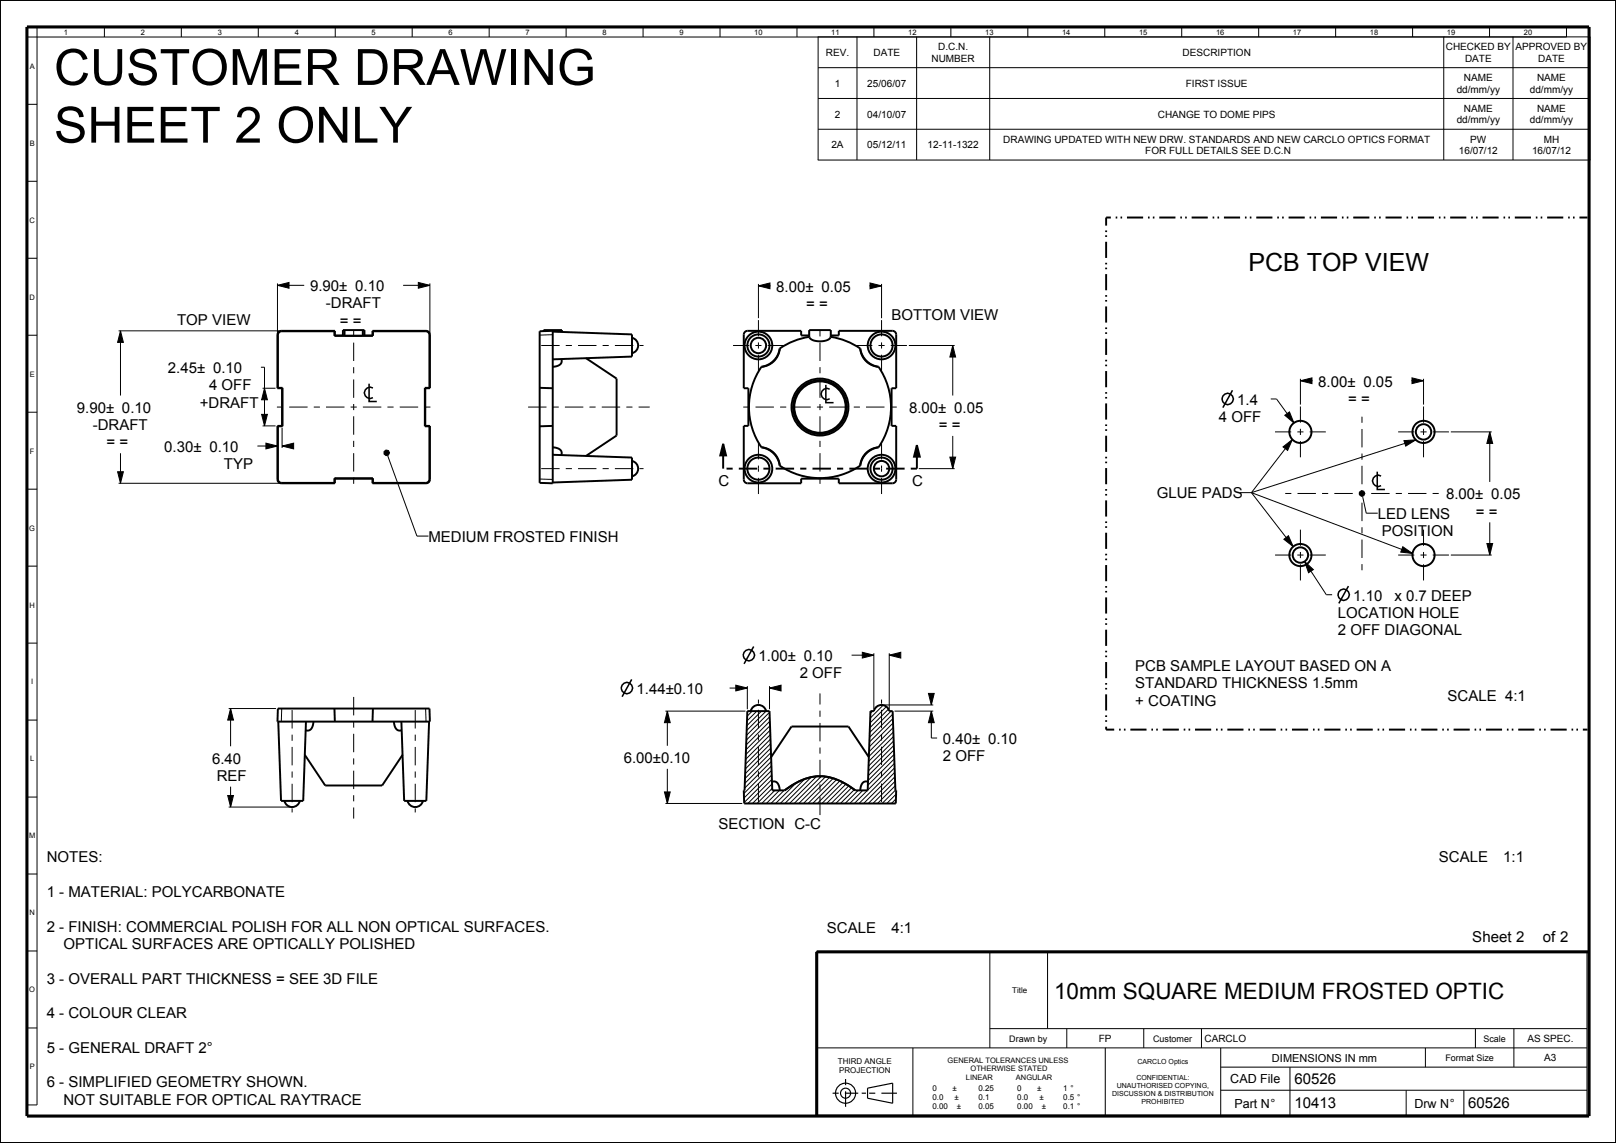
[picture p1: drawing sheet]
<svg xmlns="http://www.w3.org/2000/svg" width="420mm" height="297mm" viewBox="0 0 420 297" stroke-linecap="round" stroke-linejoin="round" font-family="sans-serif">
<g fill="#000">
<path d="M72.1 74.1l3-.7v1.5zM108.7 73.4l3 .7-3 .8zM197.1 74.3l3-.8v1.5zM226.1 73.5l3 .8-3 .7zM31.3 86l.8 3h-1.5zM247.6 89.8l.8 3h-1.5zM338 98.9l3-.7v1.5zM367 98.2l3 .7-3 .8zM68.7 100.9l.8 3h-1.5zM68 107.7h1.5l-.8 3zM69.1 115.1l3 .8-3 .7zM73.3 115.9l3-.8v1.5z"/>
<path d="M99.8 117.3l.5-.4 .7 .2 .2 .6-.2 .5-.7 .2-.5-.4zM187.9 115.3l.8 3h-1.5zM238.3 115.7l.8 3h-1.5zM333.5 116.1l2.4-1.9-1.2 2.8zM333.9 107.9l1.2-.9 1.2 2.9zM364.9 114.5l3.1-.2-2.7 1.6zM387.2 112.2l.7 3h-1.5zM30.6 122.6h1.5l-.8 3zM246.9 118.8h1.5l-.8 3zM353.3 127.9l.5-.4 .6 .1 .3 .6-.3 .6-.6 .2-.5-.4zM333.7 140.1l1.2-.9 1.2 2.8zM339.1 145.9l2.2 2.1-1.2 .8z"/>
<path d="M364.6 142.1l2.5 1.7-3-.3zM386.4 141.2h1.5l-.7 3zM191.2 178l3 .8-3 .7zM200 178.8l3-.8v1.5zM224.1 169.5l3 .7-3 .8zM231.1 170.2l3-.7v1.5zM59.9 184.1l.8 3h-1.5zM173.4 184.8l.8 3h-1.5zM242.1 184.8l.7 3h-1.5zM241.3 180.2h1.5l-.7 3zM59.2 206.7h1.5l-.8 3zM172.7 205.8h1.5l-.8 3z"/>
</g>
<g fill="none" stroke="#000" stroke-width=".51">
<path d="M0 0h420v297h-420zM86.9 87.3h10M86.9 86.1v1.2M86.9 86.1h-13.7a1 1 0 0 0-1 1v13.7M87 86h-13.9a1 1 0 0 0-1 1v13.9M87 86v1.2M87 87.2h2.1M87 86l-.1 .1M87 87.2l-.1 .1M89.1 87.2v-1.4h5.6v1.4M89.5 85.8v1.4h-.4M94.3 85.8v1.4h.4"/>
<path d="M94.7 87.2h2.1M96.8 87.2l.1 .1M96.8 86l.1 .1M96.8 86h13.9a1 1 0 0 1 1 1v13.9M96.8 86v1.2M96.9 86.1h13.7a1 1 0 0 1 1 1v13.7M96.9 86.1v1.2M141.3 86v-.2h4.8v.5M143.7 86.2l20.6 .7v5.8l-20.6 .7M143.7 85.8v39.8l-3.4-.1v-39.4l3.4-.1M145.9 93.3a1.81 1.81 0 0 1-2.2 2M152.3 93.1l8 5.3v14.8l-8 5.3"/>
<path d="M164.3 87.8a2.05 2.05 0 0 1 1.6 2 2.05 2.05 0 0 1-1.6 2M197.9 95.3a18.5 18.5 0 0 0 0 20.9M202.7 90.6l-.5 1.8-1.1 1.4-1.4 1-1.8 .5M202.7 90.6a5.6 5.6 0 0 1-4.8 4.7M210.3 87.2h-2.1v-1.2h-13.9a1 1 0 0 0-1 1v13.9h1.2v9.8h-1.2v13.9a1 1 0 0 0 1 1h13.9v-1.2h9.8v1.2h13.9a1 1 0 0 0 1-1v-13.9h-1.2v-9.8h1.2v-13.9a1 1 0 0 0-1-1h-13.9v1.2h-2.1M210.3 87.5a18.5 18.5 0 0 0-7.6 3.1M210.3 87.5v-1.7h5.6v1.7M215.9 87.5a3.6 3.6 0 0 1-4.1 1.1 1.85 1.85 0 0 1-1.5-1.1M215.9 87.5a18.5 18.5 0 0 1 7.7 3.1M223.6 90.6l.4 1.7 1 1.5 1.6 1.1 1.7 .4M223.6 90.6a5.6 5.6 0 0 0 4.7 4.7M228.3 95.3a18.5 18.5 0 0 1 0 20.9"/>
<path d="M72.1 110.7l.1 .1M72.1 110.7v13.9a1 1 0 0 0 1 1h13.9M72.1 110.7h1.2M72.1 100.9h1.2M72.2 110.8v13.7a1 1 0 0 0 1 1h13.7M72.2 100.8l-.1 .1M72.2 110.8h1.2M72.2 100.8h1.2M73.3 110.7l.1 .1M73.3 100.9v9.8M73.4 100.8v10M73.4 100.8l-.1 .1"/>
<path d="M110.4 100.8l.1 .1M110.4 100.8v10M110.4 110.8h1.2M110.4 100.8h1.2M110.5 110.7h1.2M110.5 100.9v9.8M110.5 100.9h1.2M110.5 110.7l-.1 .1M111.6 110.8v13.7a1 1 0 0 1-1 1h-13.7M111.6 100.8l.1 .1M111.7 110.7v13.9a1 1 0 0 1-1 1h-13.9M111.7 110.7l-.1 .1"/>
<path d="M140.3 100.8l3.4 .1M143.7 118.2l20.6 .7v5.8l-20.6 .7M143.7 116.2l.6 .1a1.53 1.53 0 0 1 1.6 2M143.7 110.7l-3.4 .1M164.3 119.8a2.05 2.05 0 0 1 1.6 2 2.05 2.05 0 0 1-1.6 2M187.9 115.3l.8 3h-1.5zM187.9 115.3v6.5M197.9 116.2l1.8 .5 1.5 1.1 1 1.5 .5 1.7M197.9 116.2a5.6 5.6 0 0 1 4.8 4.8M228.3 116.2l-1.8 .5-1.4 1-1 1.5-.5 1.8M228.3 116.2a5.6 5.6 0 0 0-4.7 4.8M238.3 115.7l.8 3h-1.5z"/>
<path d="M238.3 115.7v6.1M86.9 124.3h10M86.9 125.5l.1 .1M86.9 124.3l.1 .1M86.9 124.3v1.2M87 124.4v1.2M87 124.4h9.8M96.8 124.4v1.2M96.9 124.3v1.2M96.9 124.3l-.1 .1M96.9 125.5l-.1 .1M202.7 121a18.5 18.5 0 0 0 20.9 0"/>
<path d="M72.2 184.1h39.4l.1 3.4h-39.6zM72.3 187.5l.7 20.6h5.8l.7-20.6M79.2 196.1l5.3 8h14.8l5.3-8M81.5 187.5l-.1 .6a1.53 1.53 0 0 1-2 1.6M86.9 184.1l.1 3.4M96.9 184.1l-.1 3.4M102.4 187.5l.1 .6a1.54 1.54 0 0 0 1.9 1.6M104.3 187.5l.7 20.6h5.8l.7-20.6M195.1 184.8a2.05 2.05 0 0 1 2-1.6 2.05 2.05 0 0 1 2 1.6M200.4 196.7l5.3-7.9h14.8l5.3 7.9M73.9 208.1a2.05 2.05 0 0 0 2 1.6 2.05 2.05 0 0 0 2-1.6M105.9 208.1a2.05 2.05 0 0 0 2 1.6 2.05 2.05 0 0 0 2-1.6"/>
<path d="M200.6 203.1a1.68 1.68 0 0 1 2 2l.1 .3M203.9 205.4a13.9 13.9 0 0 1 11.5-3.5l3.2 1.2 3.7 2.3M203.9 205.4a14.1 14.1 0 0 1 11.5-3.5 17.8 17.8 0 0 1 6.9 3.5M203.9 205.4h-3.2l-.7-20.6h-5.8l-.7 20.6h-.2l.1 3.4h39.4l.1-3.4h-.2l-.7-20.6h-.9a2.05 2.05 0 0 0-2-1.6 2.05 2.05 0 0 0-2 1.6h-.9l-.7 20.6h-3.2M225.6 203.1a1.64 1.64 0 0 0-2 2v.3"/>
<circle cx="197.1" cy="89.8" r="3.6"/>
<circle cx="197.1" cy="89.8" r="2.88"/>
<circle cx="197.1" cy="89.8" r="2"/>
<circle cx="229.1" cy="89.8" r="3.6"/>
<circle cx="229.1" cy="89.8" r="2.88"/>
<circle cx="213.1" cy="105.8" r="7.4"/>
<circle cx="213.1" cy="105.8" r="7"/>
<circle cx="213.1" cy="105.8" r="6.7"/>
<circle cx="338" cy="112.2" r="2.88"/>
<circle cx="370" cy="112.2" r="2.88"/>
<circle cx="370" cy="112.2" r="2"/>
<circle cx="197.1" cy="121.8" r="3.6"/>
<circle cx="197.1" cy="121.8" r="2.88"/>
<circle cx="229.1" cy="121.8" r="3.6"/>
<circle cx="229.1" cy="121.8" r="2.88"/>
<circle cx="229.1" cy="121.8" r="2"/>
<circle cx="338" cy="144.2" r="2.88"/>
<circle cx="338" cy="144.2" r="2"/>
<circle cx="370" cy="144.2" r="2.88"/>
</g>
<g fill="none" stroke="#000" stroke-width=".4">
<path d="M95.9 99.7v4.6h2M96.9 100.8a1.47 1.47 0 0 0-2.2 1.3 1.47 1.47 0 0 0 2.2 1.2M214.6 100v4.6h2M215.6 101.1a1.47 1.47 0 0 0-2.2 1.3 1.47 1.47 0 0 0 2.2 1.2M320.3 101.4l-2.5 4.5M357.9 122.6v4.6h2M358.9 123.7a1.47 1.47 0 0 0-2.2 1.2 1.47 1.47 0 0 0 2.2 1.3M350.5 152.3l-2.5 4.5M164.2 176.5l-2.5 4.5M195.9 168l-2.5 4.5"/>
<circle cx="319" cy="103.7" r="1.47"/>
<circle cx="349.2" cy="154.5" r="1.47"/>
<circle cx="162.9" cy="178.8" r="1.47"/>
<circle cx="194.6" cy="170.2" r="1.47"/>
</g>
<g fill="none" stroke="#000" stroke-width=".26">
<path d="M7.1 7.1h2.5v280h-2.5zM7.1 7.1h400v2.5M27.1 7.1v2.5M47.1 7.1v2.5M67.1 7.1v2.5M87.1 7.1v2.5M107.1 7.1v2.5M127.1 7.1v2.5M147.1 7.1v2.5M167.1 7.1v2.5M187.1 7.1v2.5M207.1 7.1v2.5"/>
<path d="M212.6 9.6v32M212.6 17.6h200.6M222.7 9.6v32M227.1 7.1v2.5M238.2 9.6v32M247.1 7.1v2.5M257.2 9.6v32M267.1 7.1v2.5M287.1 7.1v2.5M307.1 7.1v2.5M327.1 7.1v2.5M347.1 7.1v2.5"/>
<path d="M367.1 7.1v2.5M375.2 9.6v32M387.1 7.1v2.5M393.2 9.6v32M413.2 9.6v32M413.3 9.6h-406.2M7.1 27.1h2.5M212.6 25.6h200.6M212.6 33.6h200.6M7.1 47.1h2.5M212.5 41.6h200.8M7.1 67.1h2.5"/>
<path d="M72.1 74.1l3-.7v1.5zM72.1 73.6v12.9M72.1 74.1h7M104.8 74.1h6.9M108.7 73.4l3 .7-3 .8zM111.7 73.6v12.9M197.1 74.3l3-.8v1.5zM197.1 73.8v8.9M197.1 74.3h3.2M226 74.3h3.1M226.1 73.5l3 .8-3 .7zM229.1 73.8v8.9"/>
<path d="M7.1 87.1h2.5M30.8 86h41.8M31.3 86l.8 3h-1.5zM31.3 86v16.8M67.8 95.4h.9v15.3M72.1 87l.1 .1M73.1 86l.1 .1M110.7 86l-.1 .1M111.7 87l-.1 .1M143.7 87l-3.4 .1M143.7 85.8v.4M210.3 85.8v1.8"/>
<path d="M215.9 85.8v1.8M236.2 89.8h11.9M247.6 89.8l.8 3h-1.5zM247.6 89.8v13M338 98.9l3-.7v1.5zM338 98.9h3.1M338 98.4v6.7M366.8 98.9h3.2M367 98.2l3 .7-3 .8zM370 98.4v6.7M7.1 107.1h2.5M31.3 117.8v7.8"/>
<path d="M66.9 115.9h5.2M68 107.7h1.5l-.8 3zM68.2 110.7h3.4M68.2 100.9h3.4M68.7 100.9l.8 3h-1.5zM69.1 115.1l3 .8-3 .7zM73.3 115.9l3-.8v1.5zM73.3 111.2v5.2M73.3 115.9h1M99.8 117.3l.5-.4 .7 .2 .2 .6-.2 .5-.7 .2-.5-.4zM100.7 118.4l7.7 20.9h3M246.9 118.8h1.5l-.8 3z"/>
<path d="M247.6 113.3v8.5M330.3 103.7h1.5l4.5 6.2M333.5 116.1l2.4-1.9-1.2 2.8zM333.9 107.9l1.2-.9 1.2 2.9zM335.9 114.2l-10.6 13.8M364.9 114.5l3.1-.2-2.7 1.6zM368 114.3l-42.7 13.7M377.1 112.2h10.6M387.2 112.2l.7 3h-1.5zM387.2 112.2v13M7.1 127.1h2.5M30.6 122.6h1.5l-.8 3z"/>
<path d="M30.8 125.6h41.8M72.2 124.5l-.1 .1M73.2 125.5l-.1 .1M110.6 125.5l.1 .1M111.6 124.5l.1 .1M140.3 124.5l3.4 .1M238.8 121.8h9.3M322.3 128h3M325.3 128l10.8 14M325.3 128l41.8 15.8M353.3 127.9l.5-.4 .6 .1 .3 .6-.3 .6-.6 .2-.5-.4zM354.1 129l1 4.3h3"/>
<path d="M387.2 135.7v8.5M7.1 147.1h2.5M333.7 140.1l1.2-.9 1.2 2.8zM339.1 145.9l2.2 2.1-1.2 .8zM339.1 145.9l5.6 8.6h1.5M364.6 142.1l2.5 1.7-3-.3zM377.1 144.2h10.6M386.4 141.2h1.5l-.7 3zM7.1 167.1h2.5M189.6 178.8h4.6M191.2 178l3 .8-3 .7zM194.2 178.3v6"/>
<path d="M200 178.8l3-.8v1.5zM200 178.3v6M200 178.8h1M221.3 170.2h5.8M224.1 169.5l3 .7-3 .8zM227.1 169.7v14.6M231.1 170.2l3-.7v1.5zM231.1 169.7v14.6M231.1 170.2h1M7.1 187.1h2.5M59.4 184.1h12.3M59.9 184.1l.8 3h-1.5z"/>
<path d="M59.9 184.1v9.8M73.2 184.1l-.1 3.4M110.6 184.1l.1 3.4M172.9 184.8h20.8M173.4 184.8l.8 3h-1.5zM173.4 184.8v9M173.4 199.8v9M194.3 184.8h-.1M195.5 184.8l-1.3 1.3M196.7 184.8l-2.6 2.5M197.9 184.8l-3.8 3.8M199.1 184.8l-5 5"/>
<path d="M200 185.1l-6 6M200 186.2l-6 6.1M200.1 187.4l-6.2 6.2M200.1 188.6l-6.2 6.2M200.2 189.7l-6.4 6.4M200.2 190.9l-6.4 6.4M200.3 192.1l-6.5 6.5M200.3 193.2l-6.6 6.6M200.3 194.4l-6.6 6.7M200.4 195.6l-6.8 6.7M200.4 196.7l-6.8 6.8M200.5 197.9l-7 6.9"/>
<path d="M200.5 199l-7.2 7.2M226.8 184.8l-.6 .6M228.1 183.4l-.8 .8M229.5 183.2l-3.3 3.4M229.6 183.2h13M230.4 183.6l-4.3 4.2M230.9 184.3l-4.8 4.8M231.6 184.8l-5.6 5.5M232 185.6l-6 6M232.1 186.7l-6.1 6.1M232.1 187.9l-6.2 6.2M232.1 189.1l-6.2 6.2"/>
<path d="M232.2 190.2l-6.4 6.4M232.2 191.4l-6.4 6.4M232.3 192.5l-6.6 6.6M232.3 193.7l-6.6 6.6M232.3 194.9l-6.7 6.7M232.4 196l-6.8 6.8M232.4 197.2l-6.8 6.9M232.5 198.4l-7 6.9M232.5 184.8h10.1M232.5 199.5l-9.2 9.3M241.3 180.2h1.5l-.7 3zM242.1 184.8l.7 3h-1.5z"/>
<path d="M242.1 184.8v7h1.5M242.1 182.2v1M7.1 207.1h2.5M59.2 206.7h1.5l-.8 3zM59.4 209.7h16M59.9 204.4v5.3M172.7 205.8h1.5l-.8 3zM172.9 208.8h20M200.5 200.2l-7.1 7.2M200.6 201.4l-7.2 7.1M200.6 202.5l-6.2 6.3M200.7 203.7l-5.1 5.1"/>
<path d="M200.7 204.9l-3.9 3.9M201.4 205.4l-3.4 3.4M202.6 205.4l-3.4 3.4M203.8 205.4l-3.4 3.4M206.9 203.5l-5.3 5.3M209.1 202.4l-6.3 6.4M210.8 201.9l-6.8 6.9M212.2 201.7l-7 7.1M213.5 201.7l-7.1 7.1M214.6 201.8l-7 7M215.6 202l-6.8 6.8M216.5 202.3l-6.5 6.5"/>
<path d="M217.4 202.6l-6.2 6.2M218.3 202.9l-5.9 5.9M219.1 203.3l-5.5 5.5M219.9 203.8l-5.1 5M220.6 204.2l-4.6 4.6M221.3 204.7l-4.1 4.1M222 205.2l-3.6 3.6M223 205.4l-3.4 3.4M224.2 205.4l-3.4 3.4M225.4 205.4l-3.4 3.4M232.6 200.7l-8.1 8.1M232.6 201.8l-6.9 7"/>
<path d="M232.6 203l-5.7 5.8M232.7 204.2l-4.6 4.6M232.7 205.3l-3.4 3.5M232.9 207.6l-1.2 1.2M232.9 206.4l-2.4 2.4M7.1 227.1h2.5M7.1 247.1h2.5M212.2 247.3h200.4M212.3 247.3v42.5M257.3 247.3v25M272.3 247.3v20M412.5 247.3v42.5"/>
<path d="M7.1 267.1h2.5M212.3 272.3h200.2M237.3 272.3v17.5M257.3 267.3h155.2M277.3 267.3v5M287.3 272.3v17.5M297.3 267.3v5M312.3 267.3v5M317.3 277.3h95.2M317.3 272.3v17.5M335.3 277.3v12.5M370.5 272.3v5"/>
<path d="M383.5 267.3v5M393.5 267.3v10M212.2 289.8h200.4M317.3 283.3h95.2M365.5 283.3v6.5M380.5 283.3v6.5"/>
</g>
<path d="M7 7h406v283h-406zM413 247.3h-200.7v42.6" fill="none" stroke="#000" stroke-width=".8" stroke-linecap="butt"/>
<g fill="none" stroke="#000" stroke-width=".3">
<path d="M225.5 282.8l6.5-1.4v5.3l-6.5-1.3z"/>
<circle cx="219.8" cy="284.1" r="2.61"/>
<circle cx="219.8" cy="284.1" r="1.31"/>
</g>
<path d="M216.4 284.1h6.7M219.8 280.4v7.2M224 284.1h1.1M225.9 284.1h7.2" fill="none" stroke="#000" stroke-width=".3" stroke-dasharray="1.6 1.6 4.8 1.6" stroke-linecap="butt"/>
<path d="M287.5 56.5v133.1M412.6 56.5h-125.1M287.5 189.6h125.1" fill="none" stroke="#000" stroke-width=".51" stroke-dasharray="4.2 1.3 .4 .8 .4 1.3" stroke-dashoffset="2.1" stroke-linecap="butt"/>
<g fill="none" stroke="#000" stroke-width=".26" stroke-dasharray="1.6 1.6 4.8 1.6" stroke-dashoffset=".8" stroke-linecap="butt">
<path d="M197.1 89.8v6.6M197.1 89.8v-6.6M197.1 89.8h-6.6M197.1 89.8h6.6M229.1 89.8v6.6M229.1 89.8v-6.6M229.1 89.8h-6.6M229.1 89.8h6.6M91.9 105.8h-21.4M91.9 105.8h21.5M91.9 105.8v21.4M91.9 105.8v-21.5"/>
<path d="M213.1 105.8v21.4M213.1 105.8v-21.5M213.1 105.8h-21.4M213.1 105.8h21.5M338 112.2h-6.6M338 112.2h6.6M338 112.2v6.6M338 112.2v-6.6M370 112.2h-6.6M370 112.2h6.6M370 112.2v6.6M370 112.2v-6.6"/>
<path d="M197.1 121.8v6.6M197.1 121.8v-6.6M229.1 121.8v6.6M229.1 121.8v-6.6M354 128.2h-21.5M354 128.2h21.4M354 128.2v21.5M354 128.2v-21.4M338 144.2h-6.6M338 144.2h6.6M338 144.2v6.6M338 144.2v-6.6"/>
<path d="M370 144.2h-6.6M370 144.2h6.6M370 144.2v6.6M370 144.2v-6.6"/>
</g>
<path d="M140.7 89.8h26.6M137.2 105.8h31.7M140.7 121.8h26.6M75.9 184.5v26.6M91.9 181.1v31.6M107.9 184.5v26.6M197.1 208.4v-26.6M213.1 211.8v-31.6M229.1 208.4v-26.6" fill="none" stroke="#000" stroke-width=".26" stroke-dasharray="1.6 1.6 4.8 1.6" stroke-dashoffset="3.2" stroke-linecap="butt"/>
<path d="M238.3 121.8h-50.4" fill="none" stroke="#000" stroke-width=".51" stroke-dasharray="1.6 1.6 4.8 1.6" stroke-linecap="butt"/>
<g font-size="13">
<text x="14" y="22.1">CUSTOMER DRAWING</text>
<text x="14" y="37.1">SHEET 2 ONLY</text>
</g>
<text font-size="6.5" x="324.5" y="70.3">PCB TOP VIEW</text>
<text font-size="5.8" x="273.9" y="259.5">10mm SQUARE MEDIUM FROSTED OPTIC</text>
<g font-size="3.9">
<text x="80.6" y="75.6">9.90± 0.10</text>
<text x="201.8" y="75.8">8.00± 0.05</text>
<text x="84.7" y="80.1">-DRAFT</text>
<text x="209.5" y="80.3">= =</text>
<text x="231.7" y="83.2">BOTTOM VIEW</text>
<text x="46" y="84.3">TOP VIEW</text>
<text x="88.3" y="84.6">= =</text>
<text x="43.6" y="96.9">2.45± 0.10</text>
<text x="54.3" y="101.4">4 OFF</text>
<text x="342.6" y="100.4">8.00± 0.05</text>
<text x="20" y="107.3">9.90± 0.10</text>
<text x="51.9" y="105.9">+DRAFT</text>
<text x="236.3" y="107.3">8.00± 0.05</text>
<text x="321.6" y="105.2">1.4</text>
<text x="350.4" y="104.9">= =</text>
<text x="24.1" y="111.8">-DRAFT</text>
<text x="244" y="111.8">= =</text>
<text x="316.8" y="109.7">4 OFF</text>
<text x="27.7" y="116.3">= =</text>
<text x="42.7" y="117.4">0.30± 0.10</text>
<text x="58.2" y="121.9">TYP</text>
<text x="186.7" y="126.3">C</text>
<text x="237.1" y="126.3">C</text>
<text x="300.7" y="129.5">GLUE PADS</text>
<text x="375.8" y="129.7">8.00± 0.05</text>
<text x="358.1" y="134.8">LED LENS</text>
<text x="383.6" y="134.2">= =</text>
<text x="111.4" y="140.8">MEDIUM FROSTED FINISH</text>
<text x="359.2" y="139.3">POSITION</text>
<text x="347.7" y="160.5">LOCATION HOLE</text>
<text x="351.7" y="156">1.10</text>
<text x="362.4" y="156">x 0.7 DEEP</text>
<text x="347.7" y="165">2 OFF DIAGONAL</text>
<text x="197.1" y="171.7">1.00± 0.10</text>
<text x="207.8" y="176.2">2 OFF</text>
<text x="295.1" y="174.4">PCB SAMPLE LAYOUT BASED ON A</text>
<text x="295.1" y="178.9">STANDARD THICKNESS 1.5mm</text>
<text x="165.4" y="180.3">1.44±0.10</text>
<text x="295.1" y="183.4">+ COATING</text>
<text x="376.2" y="182.2">SCALE 4:1</text>
<text x="245.1" y="197.8">2 OFF</text>
<text x="245.1" y="193.3">0.40± 0.10</text>
<text x="55.1" y="198.4">6.40</text>
<text x="56.3" y="202.9">REF</text>
<text x="162.1" y="198.3">6.00±0.10</text>
<text x="186.7" y="215.4">SECTION C-C</text>
<text x="12.2" y="224.1">NOTES:</text>
<text x="374" y="224">SCALE</text>
<text x="390.7" y="224">1:1</text>
<text x="12.2" y="233.1">1 - MATERIAL: POLYCARBONATE</text>
<text x="12.2" y="242.1">2 - FINISH: COMMERCIAL POLISH FOR ALL NON OPTICAL SURFACES.</text>
<text x="214.9" y="242.5">SCALE</text>
<text x="231.7" y="242.5">4:1</text>
<text x="382.7" y="244.8">Sheet 2</text>
<text x="401" y="244.8">of 2</text>
<text x="16.5" y="246.6">OPTICAL SURFACES ARE OPTICALLY POLISHED</text>
<text x="12.2" y="255.6">3 - OVERALL PART THICKNESS = SEE 3D FILE</text>
<text x="12.2" y="264.6">4 - COLOUR CLEAR</text>
<text x="12.2" y="273.6">5 - GENERAL DRAFT 2°</text>
<text x="336.4" y="281.8">60526</text>
<text x="12.2" y="282.6">6 - SIMPLIFIED GEOMETRY SHOWN.</text>
<text x="16.5" y="287.1">NOT SUITABLE FOR OPTICAL RAYTRACE</text>
<text x="336.4" y="288">10413</text>
<text x="381.6" y="288">60526</text>
</g>
<g font-size="3.3">
<text x="319.8" y="281.5">CAD File</text>
<text x="320.8" y="287.8">Part N°</text>
<text x="367.6" y="287.8">Drw N°</text>
</g>
<text font-size="2.9" x="330.6" y="275.9">DIMENSIONS IN mm</text>
<g font-size="2.6">
<text x="214.6" y="14.6">REV.</text>
<text x="227" y="14.6">DATE</text>
<text x="242.1" y="16.1">NUMBER</text>
<text x="243.8" y="13.1">D.C.N.</text>
<text x="307.3" y="14.6">DESCRIPTION</text>
<text x="375.8" y="13.1">CHECKED BY</text>
<text x="380.8" y="16.1">DATE</text>
<text x="393.9" y="13.1">APPROVED BY</text>
<text x="399.8" y="16.1">DATE</text>
<text x="217" y="22.6">1</text>
<text x="225.4" y="22.6">25/06/07</text>
<text x="308.2" y="22.6">FIRST ISSUE</text>
<text x="380.5" y="21.1">NAME</text>
<text x="399.5" y="21.1">NAME</text>
<text x="378.6" y="24.1">dd/mm/yy</text>
<text x="380.5" y="29.1">NAME</text>
<text x="397.6" y="24.1">dd/mm/yy</text>
<text x="399.5" y="29.1">NAME</text>
<text x="217" y="30.6">2</text>
<text x="225.4" y="30.6">04/10/07</text>
<text x="300.9" y="30.6">CHANGE TO DOME PIPS</text>
<text x="378.6" y="32.1">dd/mm/yy</text>
<text x="397.6" y="32.1">dd/mm/yy</text>
<text x="216.1" y="38.6">2A</text>
<text x="225.4" y="38.6">05/12/11</text>
<text x="241.1" y="38.6">12-11-1322</text>
<text x="260.8" y="37.1">DRAWING UPDATED WITH NEW DRW. STANDARDS AND NEW CARCLO OPTICS FORMAT</text>
<text x="297.7" y="40.1">FOR FULL DETAILS SEE D.C.N</text>
<text x="379.2" y="40.1">16/07/12</text>
<text x="382.1" y="37.1">PW</text>
<text x="398.2" y="40.1">16/07/12</text>
<text x="401.2" y="37.1">MH</text>
<text x="285.6" y="270.8">FP</text>
<text x="313" y="270.8">CARCLO</text>
<text x="397" y="270.8">AS SPEC.</text>
<text x="401.4" y="275.8">A3</text>
</g>
<g font-size="2.3">
<text x="262.3" y="270.7">Drawn by</text>
<text x="299.7" y="270.7">Customer</text>
<text x="375.7" y="275.7">Format Size</text>
<text x="385.5" y="270.7">Scale</text>
</g>
<g font-size="2.1">
<text x="263.1" y="258.1">Title</text>
<text x="217.8" y="276.4">THIRD ANGLE</text>
<text x="218.1" y="278.8">PROJECTION</text>
<text x="242.3" y="283.4">0</text>
<text x="242.3" y="285.8">0.0</text>
<text x="247.5" y="283.4">±</text>
<text x="248.1" y="285.8">±</text>
<text x="254.3" y="283.4">0.25</text>
<text x="254.3" y="285.8">0.1</text>
<text x="264.4" y="283.5">0</text>
<text x="264.4" y="285.9">0.0</text>
<text x="269.6" y="283.5">±</text>
<text x="270.2" y="285.9">±</text>
<text x="276.3" y="283.5">1 °</text>
<text x="276.3" y="285.9">0.5 °</text>
<text x="242.3" y="288.2">0.00</text>
<text x="248.7" y="288.2">±</text>
<text x="254.3" y="288.2">0.05</text>
<text x="264.4" y="288.3">0.00</text>
<text x="270.7" y="288.3">±</text>
<text x="276.3" y="288.3">0.1 °</text>
</g>
<g font-size="2">
<text x="16.6" y="9.1">1</text>
<text x="36.6" y="9.1">2</text>
<text x="56.6" y="9.1">3</text>
<text x="76.6" y="9.1">4</text>
<text x="96.6" y="9.1">5</text>
<text x="116.6" y="9.1">6</text>
<text x="136.6" y="9.1">7</text>
<text x="156.6" y="9.1">8</text>
<text x="176.6" y="9.1">9</text>
<text x="196" y="9.1">10</text>
<text x="216" y="9.1">11</text>
<text x="236" y="9.1">12</text>
<text x="256" y="9.1">13</text>
<text x="276" y="9.1">14</text>
<text x="296" y="9.1">15</text>
<text x="316" y="9.1">16</text>
<text x="336" y="9.1">17</text>
<text x="356" y="9.1">18</text>
<text x="376" y="9.1">19</text>
<text x="396" y="9.1">20</text>
<text x="7.7" y="17.9">A</text>
<text x="7.7" y="37.9">B</text>
<text x="7.7" y="57.9">C</text>
<text x="7.7" y="77.9">D</text>
<text x="7.7" y="97.9">E</text>
<text x="7.8" y="117.9">F</text>
<text x="7.6" y="137.9">G</text>
<text x="7.7" y="157.9">H</text>
<text x="8.1" y="177.9">I</text>
<text x="7.8" y="197.9">L</text>
<text x="7.6" y="217.9">M</text>
<text x="7.7" y="237.9">N</text>
<text x="7.6" y="257.9">O</text>
<text x="7.7" y="277.9">P</text>
<text x="246.3" y="276.1">GENERAL TOLERANCES UNLESS</text>
<text x="251" y="280.6">LINEAR</text>
<text x="252.2" y="278.4">OTHERWISE STATED</text>
<text x="264.1" y="280.6">ANGULAR</text>
</g>
<g font-size="1.8">
<text x="295.3" y="280.7">CONFIDENTIAL:</text>
<text x="295.6" y="276.5">CARCLO Optics</text>
<text x="289.1" y="284.9">DISCUSSION &amp; DISTRIBUTION</text>
<text x="290.3" y="282.8">UNAUTHORISED COPYING,</text>
<text x="296.7" y="287">PROHIBITED</text>
</g>
</svg>
